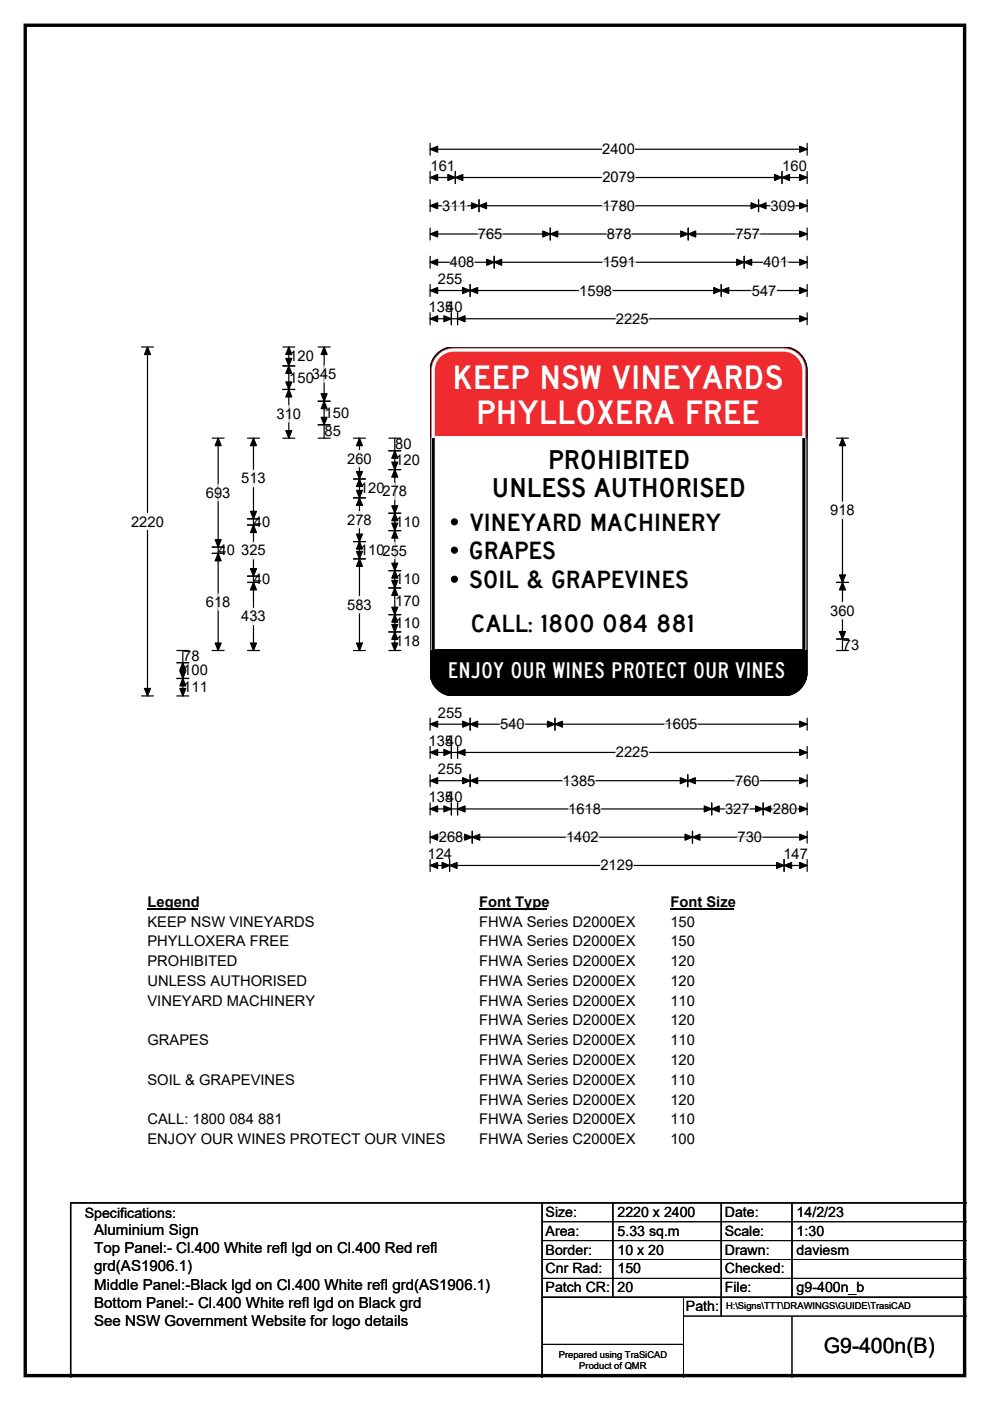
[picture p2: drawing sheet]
<svg xmlns="http://www.w3.org/2000/svg" width="210mm" height="297mm" viewBox="0 0 210 297" stroke-linecap="round" stroke-linejoin="round" font-family="sans-serif">
<path d="M5.4 5.4h199.2v286.3h-199.2z" fill="none" stroke="#000" stroke-width=".72"/>
<path d="M91.2 31.6h80M91.2 30.4v2.5M171.2 30.4v2.5" fill="none" stroke="#000" stroke-width=".25"/>
<path d="M91.2 31.6l1.6-.6v1.3zM169.6 31l1.6 .6-1.6 .7z" fill="#000" stroke="#000" stroke-width=".25"/>
<path d="M127.7 29.9h7v3.5h-7z" fill="#fff"/>
<g fill="none" stroke="#000" stroke-width=".25">
<path d="M91.2 37.6h80M91.2 36.4v2.5M96.6 36.4v2.5M165.9 36.4v2.5M171.2 36.4v2.5M91.2 42.4v2.5M91.2 48.3v2.6M91.2 54.3v2.6M91.2 43.6h80M91.2 49.6h80M91.2 55.6h80M101.6 42.4v2.5"/>
<path d="M104.8 54.3v2.6M116.7 48.3v2.6M146 48.3v2.6M157.8 54.3v2.6M160.9 42.4v2.5M171.2 42.4v2.5M171.2 48.3v2.6M171.2 54.3v2.6M30 73.6h2.6M31.3 73.6v74M91.2 60.3v2.6M91.2 66.3v2.6"/>
<path d="M91.2 61.6h80M91.2 67.6h80M95.7 66.3v2.6M97 66.3v2.6M99.7 60.3v2.6M153 60.3v2.6M171.2 60.3v2.6M171.2 66.3v2.6M30 147.6h2.6M91.2 152.3v2.5M91.2 158.3v2.5M91.2 153.5h80"/>
<path d="M91.2 159.5h80M95.7 158.3v2.5M97 158.3v2.5M99.7 152.3v2.5M117.7 152.3v2.5M171.2 152.3v2.5M171.2 158.3v2.5M91.2 164.3v2.5M91.2 170.2v2.6M91.2 176.2v2.6M91.2 165.5h80M91.2 171.5h80"/>
<path d="M91.2 177.5h80M95.7 170.2v2.6M97 170.2v2.6M99.7 164.3v2.5M100.2 176.2v2.6M145.9 164.3v2.5M146.9 176.2v2.6M151 170.2v2.6M161.9 170.2v2.6M171.2 164.3v2.5M171.2 170.2v2.6M171.2 176.2v2.6"/>
<path d="M91.2 182.2v2.6M91.2 183.5h80M95.4 182.2v2.6M166.3 182.2v2.6M171.2 182.2v2.6"/>
</g>
<g fill="#000" stroke="#000" stroke-width=".25">
<path d="M91.2 37.6l1.6-.6v1.3zM96.6 37.6l1.6-.6v1.3zM95 37l1.6 .6-1.6 .7zM164.3 37l1.6 .6-1.6 .7zM165.9 37.6l1.5-.6v1.3zM169.6 37l1.6 .6-1.6 .7zM91.2 43.6l1.6-.6v1.3zM91.2 49.6l1.6-.6v1.2zM91.2 55.6l1.6-.6v1.2zM101.6 43.6l1.6-.6v1.3zM100 43l1.6 .6-1.6 .7zM104.8 55.6l1.6-.6v1.2z"/>
<path d="M103.2 55l1.6 .6-1.6 .6zM116.7 49.6l1.6-.6v1.2zM115.1 49l1.6 .6-1.6 .6zM144.4 49l1.6 .6-1.6 .6zM146 49.6l1.6-.6v1.2zM156.3 55l1.5 .6-1.5 .6zM157.8 55.6l1.6-.6v1.2zM159.3 43l1.6 .6-1.6 .7zM160.9 43.6l1.6-.6v1.3zM169.6 43l1.6 .6-1.6 .7zM169.6 49l1.6 .6-1.6 .6zM169.6 55l1.6 .6-1.6 .6z"/>
<path d="M31.3 73.6l.6 1.6h-1.3zM91.2 61.6l1.6-.6v1.2zM91.2 67.6l1.6-.6v1.2zM94.1 67l1.6 .6-1.6 .6zM97 67.6l1.6-.6v1.2zM99.7 61.6l1.6-.6v1.2zM98.1 61l1.6 .6-1.6 .6zM151.4 61l1.6 .6-1.6 .6zM153 61.6l1.6-.6v1.2zM169.6 61l1.6 .6-1.6 .6zM169.6 67l1.6 .6-1.6 .6zM30.6 146h1.3l-.6 1.6z"/>
<path d="M91.2 153.5l1.6-.6v1.3zM91.2 159.5l1.6-.6v1.3zM94.1 158.9l1.6 .6-1.6 .7zM97 159.5l1.6-.6v1.3zM99.7 153.5l1.6-.6v1.3zM98.1 152.9l1.6 .6-1.6 .7zM116.1 152.9l1.6 .6-1.6 .7zM117.7 153.5l1.6-.6v1.3zM169.6 152.9l1.6 .6-1.6 .7zM169.6 158.9l1.6 .6-1.6 .7zM91.2 165.5l1.6-.6v1.3zM91.2 171.5l1.6-.6v1.2z"/>
<path d="M91.2 177.5l1.6-.6v1.2zM94.1 170.9l1.6 .6-1.6 .6zM97 171.5l1.6-.6v1.2zM99.7 165.5l1.6-.6v1.3zM98.1 164.9l1.6 .6-1.6 .7zM100.2 177.5l1.5-.6v1.2zM98.6 176.9l1.6 .6-1.6 .6zM144.3 164.9l1.6 .6-1.6 .7zM145.9 165.5l1.6-.6v1.3zM145.3 176.9l1.6 .6-1.6 .6zM146.9 177.5l1.6-.6v1.2zM149.4 170.9l1.6 .6-1.6 .6z"/>
<path d="M151 171.5l1.5-.6v1.2zM160.3 170.9l1.6 .6-1.6 .6zM161.9 171.5l1.5-.6v1.2zM169.6 164.9l1.6 .6-1.6 .7zM169.6 170.9l1.6 .6-1.6 .6zM169.6 176.9l1.6 .6-1.6 .6zM91.2 183.5l1.6-.6v1.2zM95.4 183.5l1.5-.6v1.2zM93.8 182.9l1.6 .6-1.6 .6zM164.7 182.9l1.6 .6-1.6 .6zM166.3 183.5l1.6-.6v1.2zM169.6 182.9l1.6 .6-1.6 .6z"/>
</g>
<g fill="none" stroke="#fff" stroke-width=".25">
<path d="M127.8 37.6h6.9M93.8 43.6h5.2M95.4 55.6h5.2M101.4 49.6h5.2M127.8 43.6h6.9M127.8 55.6h7M128.7 49.6h5.2M156 49.6h5.2M161.9 55.6h5.2M163.4 43.6h5.3M122.9 61.6h6.9M130.6 67.6h7"/>
<path d="M159.5 61.6h5.2M106.1 153.5h5.2M130.6 159.5h7M141 153.5h6.9M93.1 177.5h5.2M119.3 165.5h7M120.1 177.5h6.9M120.5 171.5h7M153.8 171.5h5.2M155.9 165.5h5.2M156.4 177.5h5.2M163.9 171.5h5.2"/>
<path d="M127.4 183.5h6.9"/>
</g>
<path d="M27.8 108.8h7v3.5h-7z" fill="#fff"/>
<g fill="none" stroke="#000" stroke-width=".25">
<path d="M60 77.6h2.5M60 73.6h2.5M61.3 73.6v19.3M67.5 73.6h2.5M68.7 73.6v19.3M45 92.9h2.5M46.3 92.9v45M52.5 92.9h2.5M53.8 92.9v45M60 92.9h2.5M60 82.6h2.5M67.5 92.9h2.5"/>
<path d="M67.5 85.1h2.5M67.5 90.1h2.5M75 92.9h2.5M76.2 92.9v45M82.5 92.9h2.5M82.5 95.6h2.5M82.5 99.6h2.5M83.7 92.9v45M177.4 92.9h2.6M178.7 92.9v45M45 116h2.5M45 117.3h2.5"/>
<path d="M52.5 110h2.5M52.5 111.3h2.5M75 101.6h2.5M75 105.6h2.5M75 114.8h2.5M75 118.5h2.5M82.5 108.8h2.5M82.5 112.5h2.5M37.5 137.9h2.5M38.8 137.9v9.7M45 137.9h2.5M52.5 137.9h2.5"/>
<path d="M52.5 122.2h2.5M52.5 123.5h2.5M75 137.9h2.5M82.5 137.9h2.5M82.5 121h2.5M82.5 124.7h2.5M82.5 130.3h2.5M82.5 134h2.5M177.4 137.9h2.6M177.4 123.5h2.6M177.4 135.5h2.6M37.5 140.5h2.5"/>
<path d="M37.5 143.8h2.5M37.5 147.6h2.5"/>
</g>
<g fill="#000" stroke="#000" stroke-width=".25">
<path d="M61.3 77.6l.6 1.6h-1.3zM61.3 73.6l.6 1.6h-1.3zM60.6 76h1.3l-.6 1.6zM68.7 73.6l.7 1.6h-1.3zM46.3 92.9l.6 1.6h-1.3zM53.8 92.9l.6 1.6h-1.3zM60.6 81h1.3l-.6 1.6zM61.3 82.6l.6 1.6h-1.3zM60.6 91.3h1.3l-.6 1.6zM68.7 85.1l.7 1.6h-1.3zM68.1 88.5h1.3l-.7 1.6zM68.1 83.5h1.3l-.7 1.6z"/>
<path d="M76.2 92.9l.7 1.6h-1.3zM83.7 95.6l.7 1.6h-1.3zM83.1 98h1.3l-.7 1.6zM83.7 99.6l.7 1.6h-1.3zM178.7 92.9l.6 1.6h-1.2zM45.6 114.4h1.3l-.6 1.6zM46.3 117.3l.6 1.6h-1.3zM53.1 108.4h1.3l-.6 1.6zM53.8 111.3l.6 1.6h-1.3zM76.2 101.6l.7 1.5h-1.3zM75.6 104h1.3l-.7 1.6zM75.6 100h1.3l-.7 1.6z"/>
<path d="M76.2 105.6l.7 1.5h-1.3zM75.6 113.2h1.3l-.7 1.6zM76.2 114.8l.7 1.6h-1.3zM75.6 116.9h1.3l-.7 1.6zM76.2 118.5l.7 1.6h-1.3zM83.1 107.2h1.3l-.7 1.6zM83.7 108.8l.7 1.6h-1.3zM83.1 110.9h1.3l-.7 1.6zM83.7 112.5l.7 1.6h-1.3zM45.6 136.3h1.3l-.6 1.6zM53.1 120.6h1.3l-.6 1.6zM53.8 123.5l.6 1.6h-1.3z"/>
<path d="M53.1 136.3h1.3l-.6 1.6zM75.6 136.3h1.3l-.7 1.6zM83.1 119.4h1.3l-.7 1.6zM83.7 121l.7 1.6h-1.3zM83.1 123.1h1.3l-.7 1.6zM83.7 124.7l.7 1.5h-1.3zM83.1 128.7h1.3l-.7 1.6zM83.7 130.3l.7 1.6h-1.3zM83.1 132.4h1.3l-.7 1.6zM83.7 134l.7 1.6h-1.3zM83.1 136.3h1.3l-.7 1.6zM178.7 123.5l.6 1.6h-1.2z"/>
<path d="M178.1 133.9h1.2l-.6 1.6zM178.1 121.9h1.2l-.6 1.6zM38.8 140.5l.6 1.6h-1.3zM38.1 142.3h1.3l-.6 1.5zM38.8 143.8l.6 1.6h-1.3zM38.1 146h1.3l-.6 1.6z"/>
</g>
<g fill="none" stroke="#fff" stroke-width=".25">
<path d="M68.7 77.6v3.5M53.8 99.7v3.5M61.3 86v3.5M76.2 95.5v3.5M46.3 102.7v3.5M53.8 115v3.5M76.2 108.5v3.4M83.7 102.4v3.5M83.7 115v3.5M178.7 106.4v3.5M46.3 125.9v3.5M53.8 128.9v3.6"/>
<path d="M76.2 126.4v3.6M178.7 127.7v3.5"/>
</g>
<path d="M31.3 189.5h10.7v3.5h-10.7z" fill="#fff"/>
<path d="M31.3 192.8h10.7" fill="none" stroke="#000" stroke-width=".32"/>
<path d="M101.6 189.5h14.5v3.5h-14.5z" fill="#fff"/>
<path d="M101.6 192.8h14.5" fill="none" stroke="#000" stroke-width=".32"/>
<path d="M142.2 189.5h13.5v3.5h-13.5z" fill="#fff"/>
<path d="M142.2 192.8h13.5" fill="none" stroke="#000" stroke-width=".32"/>
<g fill="#fff">
<path d="M31.3 193.7h35.2v3.5h-35.2z"/>
<path d="M101.6 193.7h33.1v3.5h-33.1z"/>
<path d="M142.2 193.7h5.2v3.5h-5.2z"/>
<path d="M31.3 197.9h29.8v3.5h-29.8z"/>
<path d="M101.6 197.9h33.1v3.5h-33.1z"/>
<path d="M142.2 197.9h5.2v3.5h-5.2z"/>
<path d="M31.3 202.1h19v3.4h-19z"/>
<path d="M101.6 202.1h33.1v3.4h-33.1z"/>
<path d="M142.2 202.1h5.2v3.4h-5.2z"/>
<path d="M31.3 206.2h33.7v3.5h-33.7z"/>
<path d="M101.6 206.2h33.1v3.5h-33.1z"/>
<path d="M142.2 206.2h5.2v3.5h-5.2z"/>
<path d="M31.3 210.4h36.2v3.5h-36.2z"/>
<path d="M101.6 210.4h33.1v3.5h-33.1z"/>
<path d="M142.2 210.4h5.2v3.5h-5.2z"/>
<path d="M101.6 214.6h33.1v3.5h-33.1z"/>
<path d="M142.2 214.6h5.2v3.5h-5.2z"/>
<path d="M31.3 218.8h12.9v3.5h-12.9z"/>
<path d="M101.6 218.8h33.1v3.5h-33.1z"/>
<path d="M142.2 218.8h5.2v3.5h-5.2z"/>
<path d="M101.6 223h33.1v3.5h-33.1z"/>
<path d="M142.2 223h5.2v3.5h-5.2z"/>
<path d="M31.3 227.2h31.1v3.5h-31.1z"/>
<path d="M101.6 227.2h33.1v3.5h-33.1z"/>
<path d="M142.2 227.2h5.2v3.5h-5.2z"/>
<path d="M101.6 231.4h33.1v3.5h-33.1z"/>
<path d="M142.2 231.4h5.2v3.5h-5.2z"/>
<path d="M31.3 235.6h28.6v3.5h-28.6z"/>
<path d="M101.6 235.6h33.1v3.5h-33.1z"/>
<path d="M142.2 235.6h5.2v3.5h-5.2z"/>
<path d="M31.3 239.8h62.8v3.5h-62.8z"/>
<path d="M101.6 239.8h33.1v3.5h-33.1z"/>
<path d="M142.2 239.8h5.2v3.5h-5.2z"/>
</g>
<path d="M93 74.7a5 5 0 0 1 3.2-1.1h70a5 5 0 0 1 5 4.9v14.5h-80v-14.5a5 5 0 0 1 1.8-3.8z" fill-rule="evenodd" fill="#ef2b2f" stroke="#ef2b2f" stroke-width=".21"/>
<path d="M92.2 92.6h78v.3h-78z" fill="#fff"/>
<path d="M91.9 93v-14.5a4.3 4.3 0 0 1 4.3-4.3h70a4.3 4.3 0 0 1 4.3 4.3v14.5" fill="none" stroke="#fff" stroke-width=".66"/>
<path d="M91.2 93v-14.5a5 5 0 0 1 5-4.9h70a5 5 0 0 1 5 4.9v14.5" fill="none" stroke="#000" stroke-width=".3"/>
<path d="M91.2 92.9h80v45.1h-80z" fill-rule="evenodd" fill="#fff" stroke="#fff" stroke-width=".21"/>
<path d="M92.2 92.9h78v.3h-78z" fill="#fff"/>
<path d="M92.2 137.7h78M92.2 138.1h78" fill="none" stroke="#000" stroke-width=".34"/>
<path d="M91.9 92.9v45.1M170.5 92.9v45.1M91.9 137.9v4.6a4.3 4.3 0 0 0 4.3 4.4h70a4.3 4.3 0 0 0 4.3-4.4v-4.6" fill="none" stroke="#000" stroke-width=".66"/>
<path d="M91.2 92.9v45.1M171.2 92.9v45.1M91.2 137.9v4.6a5 5 0 0 0 5 5h70a5 5 0 0 0 5-5v-4.6M115 255v37M130 255v20M153 255v24M168 255v20M205 255h-190v37M115 275h90" fill="none" stroke="#000" stroke-width=".3"/>
<g fill="#000" stroke="#000" stroke-width=".21">
<path d="M91.2 137.9h80v4.6a5 5 0 0 1-5 5h-70a5 5 0 0 1-5-5z" fill-rule="evenodd"/>
<circle cx="96.4" cy="116.6" r=".65"/>
<circle cx="96.4" cy="110.6" r=".65"/>
<circle cx="96.4" cy="122.8" r=".65"/>
</g>
<path d="M115 259h90M115 263h90M115 267h90M115 271h90M145 279h60M145 275v17M168 279v13M115 285h30" fill="none" stroke="#000" stroke-width=".21"/>
<g font-size="6.9" fill="#fff">
<text x="96" y="82.5">KEEP NSW VINEYARDS</text>
<text x="101" y="90">PHYLLOXERA FREE</text>
</g>
<g font-size="5.6">
<text x="116.2" y="99.5">PROHIBITED</text>
<text x="104.4" y="105.5">UNLESS AUTHORISED</text>
</g>
<g font-size="5.1">
<text x="99.6" y="112.5">VINEYARD MACHINERY</text>
<text x="99.4" y="118.5">GRAPES</text>
<text x="99.5" y="124.7">SOIL &amp; GRAPEVINES</text>
<text x="99.8" y="134">CALL: 1800 084 881</text>
</g>
<text font-size="4.6" fill="#fff" x="95" y="143.8">ENJOY OUR WINES PROTECT OUR VINES</text>
<text font-size="4.5" x="174.7" y="286.9">G9-400n(B)</text>
<g font-size="3.2">
<text x="20" y="261.9">Aluminium Sign</text>
<text x="20" y="265.7">Top Panel:- Cl.400 White refl lgd on Cl.400 Red refl</text>
<text x="20" y="269.6">grd(AS1906.1)</text>
<text x="20" y="273.4">Middle Panel:-Black lgd on Cl.400 White refl grd(AS1906.1)</text>
<text x="20" y="277.2">Bottom Panel:- Cl.400 White refl lgd on Black grd</text>
<text x="20" y="281.1">See NSW Government Website for logo details</text>
</g>
<g font-size="3.1">
<text x="127.7" y="32.7">2400</text>
<text x="91.3" y="36.2">161</text>
<text x="127.8" y="38.7">2079</text>
<text x="165.9" y="36.2">160</text>
<text x="93.8" y="44.7">311</text>
<text x="127.8" y="44.7">1780</text>
<text x="163.4" y="44.7">309</text>
<text x="101.4" y="50.7">765</text>
<text x="128.7" y="50.7">878</text>
<text x="156" y="50.7">757</text>
<text x="95.4" y="56.7">408</text>
<text x="127.8" y="56.7">1591</text>
<text x="161.9" y="56.7">401</text>
<text x="92.9" y="60.2">255</text>
<text x="122.9" y="62.7">1598</text>
<text x="159.5" y="62.7">547</text>
<text x="90.9" y="66.2">135</text>
<text x="94.7" y="66.2">40</text>
<text x="130.6" y="68.6">2225</text>
<text x="61.4" y="76.6">120</text>
<text x="61.4" y="81.1">150345</text>
<text x="58.7" y="88.8">310</text>
<text x="68.9" y="88.6">150</text>
<text x="68.9" y="92.5">85</text>
<text x="83.8" y="95.3">80</text>
<text x="73.6" y="98.3">260</text>
<text x="83.8" y="98.6">120</text>
<text x="43.7" y="105.5">693</text>
<text x="51.2" y="102.5">513</text>
<text x="76.3" y="104.6">120278</text>
<text x="27.8" y="111.6">2220</text>
<text x="53.9" y="111.7">40</text>
<text x="73.6" y="111.3">278</text>
<text x="83.8" y="111.7">110</text>
<text x="176.1" y="109.2">918</text>
<text x="46.4" y="117.7">40</text>
<text x="51.2" y="117.8">325</text>
<text x="76.3" y="117.7">110255</text>
<text x="53.9" y="123.9">40</text>
<text x="83.8" y="123.9">110</text>
<text x="43.7" y="128.7">618</text>
<text x="51.2" y="131.7">433</text>
<text x="73.6" y="129.2">583</text>
<text x="83.8" y="128.5">170</text>
<text x="176.1" y="130.5">360</text>
<text x="83.8" y="133.2">110</text>
<text x="83.8" y="137">118</text>
<text x="178.8" y="137.8">73</text>
<text x="38.9" y="143.2">100</text>
<text x="38.9" y="140.3">78</text>
<text x="38.9" y="146.7">111</text>
<text x="92.9" y="152.1">255</text>
<text x="106.1" y="154.6">540</text>
<text x="141" y="154.6">1605</text>
<text x="90.9" y="158.1">135</text>
<text x="94.7" y="158.1">40</text>
<text x="130.6" y="160.6">2225</text>
<text x="92.9" y="164.1">255</text>
<text x="119.3" y="166.6">1385</text>
<text x="155.9" y="166.6">760</text>
<text x="90.9" y="170.1">135</text>
<text x="94.7" y="170.1">40</text>
<text x="120.5" y="172.6">1618</text>
<text x="153.8" y="172.6">327</text>
<text x="163.9" y="172.6">280</text>
<text x="93.1" y="178.6">268</text>
<text x="120.1" y="178.6">1402</text>
<text x="156.4" y="178.6">730</text>
<text x="90.7" y="182.1">124</text>
<text x="127.4" y="184.6">2129</text>
<text x="166.2" y="182.1">147</text>
<text x="31.3" y="192.3">Legend</text>
<text x="31.3" y="196.5">KEEP NSW VINEYARDS</text>
<text x="101.6" y="192.3">Font Type</text>
<text x="101.6" y="196.5">FHWA Series D2000EX</text>
<text x="142.2" y="192.3">Font Size</text>
<text x="142.2" y="196.5">150</text>
<text x="31.3" y="200.7">PHYLLOXERA FREE</text>
<text x="101.6" y="200.7">FHWA Series D2000EX</text>
<text x="142.2" y="200.7">150</text>
<text x="31.3" y="204.9">PROHIBITED</text>
<text x="31.3" y="209">UNLESS AUTHORISED</text>
<text x="101.6" y="204.9">FHWA Series D2000EX</text>
<text x="101.6" y="209">FHWA Series D2000EX</text>
<text x="142.2" y="204.9">120</text>
<text x="142.2" y="209">120</text>
<text x="31.3" y="213.2">VINEYARD MACHINERY</text>
<text x="101.6" y="213.2">FHWA Series D2000EX</text>
<text x="142.2" y="213.2">110</text>
<text x="31.3" y="221.6">GRAPES</text>
<text x="101.6" y="217.4">FHWA Series D2000EX</text>
<text x="101.6" y="221.6">FHWA Series D2000EX</text>
<text x="142.2" y="217.4">120</text>
<text x="142.2" y="221.6">110</text>
<text x="101.6" y="225.8">FHWA Series D2000EX</text>
<text x="142.2" y="225.8">120</text>
<text x="31.3" y="230">SOIL &amp; GRAPEVINES</text>
<text x="101.6" y="230">FHWA Series D2000EX</text>
<text x="142.2" y="230">110</text>
<text x="31.3" y="238.4">CALL: 1800 084 881</text>
<text x="101.6" y="234.2">FHWA Series D2000EX</text>
<text x="101.6" y="238.4">FHWA Series D2000EX</text>
<text x="142.2" y="234.2">120</text>
<text x="142.2" y="238.4">110</text>
<text x="31.3" y="242.6">ENJOY OUR WINES PROTECT OUR VINES</text>
<text x="101.6" y="242.6">FHWA Series C2000EX</text>
<text x="142.2" y="242.6">100</text>
</g>
<g font-size="3">
<text x="115.7" y="258">Size:</text>
<text x="131" y="258">2220 x 2400</text>
<text x="153.7" y="258">Date:</text>
<text x="169" y="258">14/2/23</text>
<text x="18" y="258.2">Specifications:</text>
<text x="115.7" y="262">Area:</text>
<text x="131" y="262">5.33 sq.m</text>
<text x="153.7" y="262">Scale:</text>
<text x="169" y="262">1:30</text>
<text x="115.7" y="266">Border:</text>
<text x="115.7" y="270">Cnr Rad:</text>
<text x="131" y="266">10 x 20</text>
<text x="131" y="270">150</text>
<text x="153.7" y="266">Drawn:</text>
<text x="153.7" y="270">Checked:</text>
<text x="169" y="266">daviesm</text>
<text x="115.7" y="274">Patch CR:</text>
<text x="131" y="274">20</text>
<text x="153.7" y="274">File:</text>
<text x="169" y="274">g9-400n_b</text>
<text x="145.5" y="278">Path:</text>
</g>
<g font-size="2">
<text x="154" y="277.6">H:\Signs\TTT\DRAWINGS\GUIDE\TrasiCAD</text>
<text x="118.5" y="287.8">Prepared using TraSiCAD</text>
<text x="122.9" y="290.2">Product of QMR</text>
</g>
</svg>
